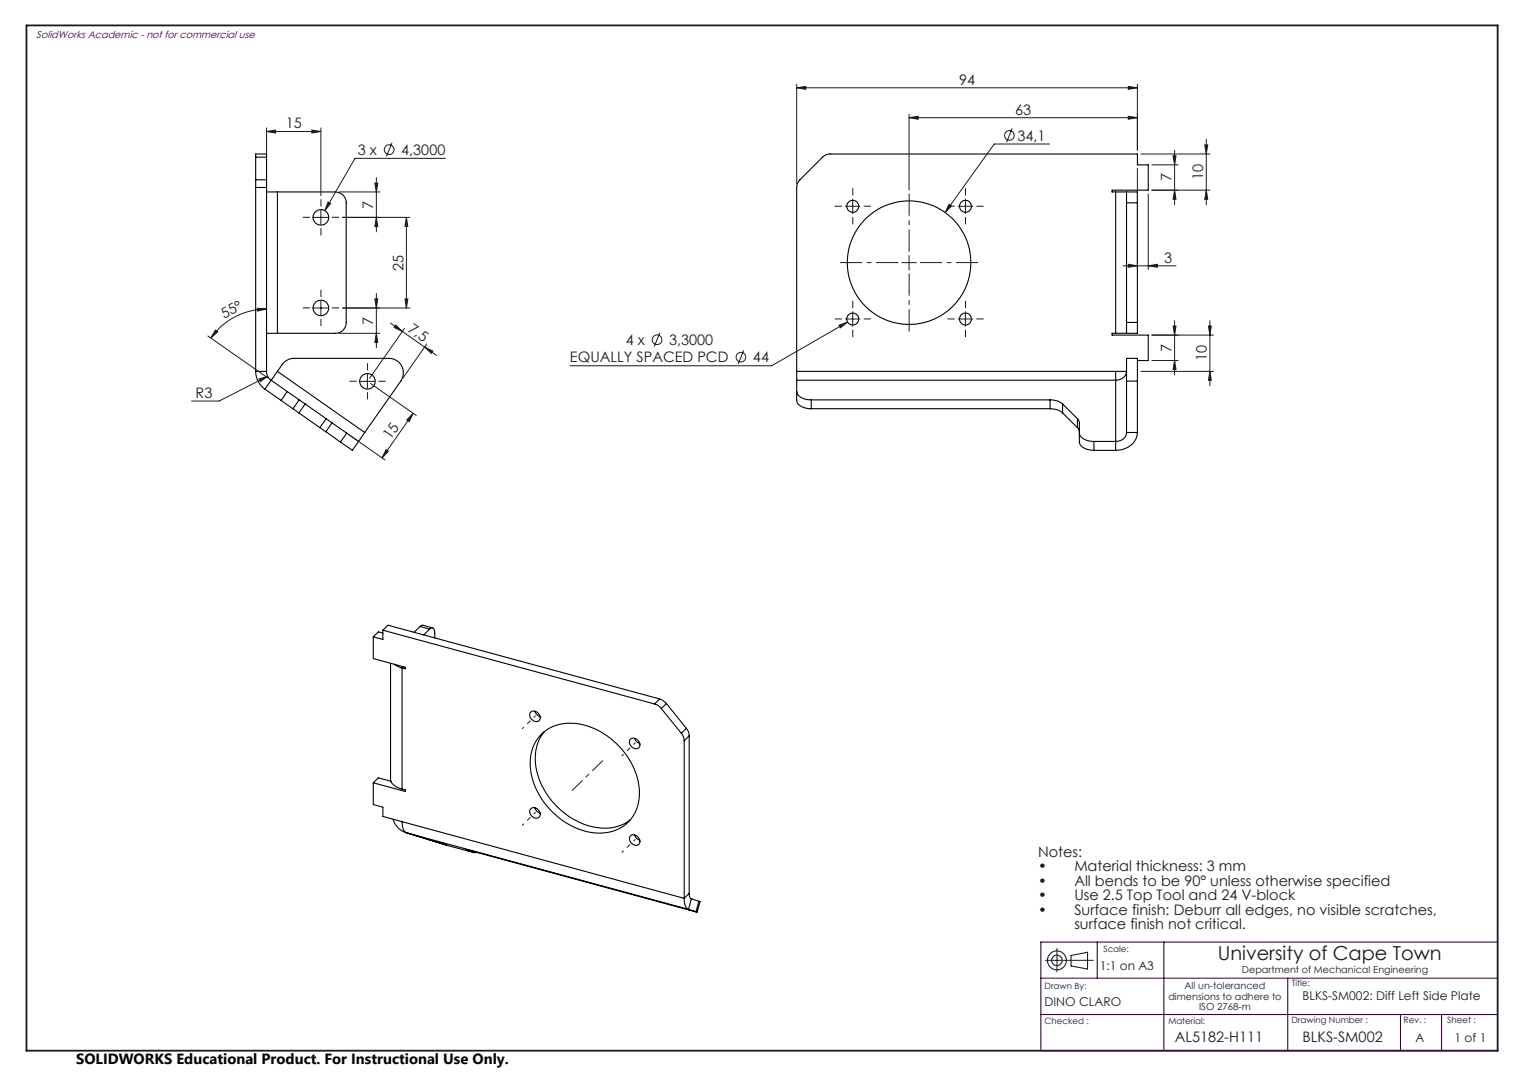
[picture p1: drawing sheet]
<svg xmlns="http://www.w3.org/2000/svg" width="420mm" height="297mm" viewBox="0 0 420 297" stroke-linecap="round" stroke-linejoin="round" font-family="sans-serif">
<g fill="none" stroke="#000" stroke-width=".3">
<path d="M70.6 49.6v2.1M70.6 43.4v-.9h3v.9M70.6 51.7h3M70.6 43.4v6.2M70.6 51.7v50.8M70.6 49.6h3M70.6 43.4h3M73.6 49.6v2.1M73.6 53h3M73.6 43.4v6.2M73.6 51.7v50.8M76.6 53h15.9a2.99 2.99 0 0 1 3 3v33a2.92 2.92 0 0 1-3 3h-15.9"/>
<path d="M76.6 53v39M307.9 53h3M307.9 53h-1v-.5h10v-7h-3v-3h-84.8a2.87 2.87 0 0 0-2.1 .9l-6.3 6.2a3.1 3.1 0 0 0-.8 2.1v50.8M307.9 53v39M310.9 53v3M310.9 53h3v3M310.9 56v33M310.9 56h3M313.9 56v33M73.6 92h3M307.9 92h3M307.9 92h-1v.5h10v7h-3"/>
<path d="M310.9 89v3M310.9 89h3M313.9 89v3h-3M70.6 102.5a6 6 0 0 0 2.5 4.9M70.6 102.5h3M73.1 107.4l4.5 3.1M73.6 102.5a2.83 2.83 0 0 0 1.2 2.4M74.8 104.9l-1.7 2.5M74.8 104.9l4.5 3.2M76.6 102.5l-1.8 2.4M76.6 102.5a7.5 7.5 0 0 1 2.3-2.9l.8-.4 1.4-.3h26.2a4 4 0 0 1 3.3 6.3l-10 14.2M76.6 102.5l24 16.9"/>
<path d="M77.6 110.5l3.3 2.3M79.3 108.1l3.2 2.3M79.3 108.1l-1.7 2.4M80.9 112.8l1.6 1.2M82.5 114l5.8 4M82.5 110.4l1.7 1.1M82.5 110.4l-1.6 2.4M84.2 111.5l-1.7 2.5M84.2 111.5l5.8 4.1M88.3 118l1.6 1.2M89.9 119.2l4 2.8M90 115.6l1.6 1.1"/>
<path d="M90 115.6l-1.7 2.4M91.6 116.7l-1.7 2.5M91.6 116.7l4.1 2.9M95.7 119.6l3.3 2.2M95.7 119.6l-1.8 2.4M100.6 119.4l-1.6 2.4M219.9 102.5h91a2.75 2.75 0 0 1-3 2.4M219.9 108.1a3.6 3.6 0 0 0 4 2.3M219.9 104.9v5.6a3.6 3.6 0 0 0 4 2.3M219.9 102.5v2.4M219.9 104.9h88M223.9 110.4h65.9"/>
<path d="M223.9 110.4v2.4M223.9 112.8h65.9M289.8 110.4a4.8 4.8 0 0 1 3.4 1.1M289.8 112.8a5 5 0 0 1 3.4 1.2M289.8 110.4v2.4M293.2 111.5l4.1 4.1M293.2 111.5v2.5M293.2 114l4.1 4M297.3 115.6l.6 1v5.4a3.7 3.7 0 0 0 4 2.3M297.3 118l.4 .6 .2 .6M297.3 115.6v2.4M297.9 119.6a3.6 3.6 0 0 0 4 2.2"/>
<path d="M307.9 102.5v2.4M307.9 104.9v19.4M310.9 105.2v-6.3h3v6.3M310.9 119.4a2.75 2.75 0 0 1-3 2.4h-6M310.9 105.2h3M310.9 119.4h3M310.9 105.2v14.2M313.9 119.4a5.6 5.6 0 0 1-6 4.9M313.9 105.2v14.2M99 121.8l-1.8 2.5-3.3-2.3M301.9 124.3h6M301.9 121.8v2.5"/>
<path d="M103 175.8v6l8.9 2.4v.4l-1-.2M105.7 174v2.5l-2.7-.7M105.7 174l74.9 20.3M105.7 174l1.4-1.4 74.9 20.3M105.7 174.8l-1.3-.4-1.4 1.4M115.9 172.9l.8-.3 2.7 .7M115.9 172.9l-1.6 1.6M115.9 172.9l2.7 .7M118.6 173.6a.79 .79 0 0 1 1-.2 .79 .79 0 0 1 .3 1l.1 1.7M118.6 173.6l-1.7 1.7M107.8 183.1v32a3 3 0 0 0 2.5 2.5l.6 .2M108.8 183.3l2.1 1.1"/>
<path d="M110.9 184.4v33.4M111.3 184l-.4 .4M146.3 196.7a1.65 1.65 0 0 1 2.2 .1 1.65 1.65 0 0 1 .2 2.2 1.77 1.77 0 0 1-1.9-.4 1.77 1.77 0 0 1-.5-1.9zM147.6 196.3l.6 1 .8 .5M180.6 194.3l1 .5 .9 .8M182 192.9l.8 .3 1.1 1M182 192.9l-1.4 1.4M182.5 195.6l5.5 6.8M183.9 194.2l-1.4 1.4M183.9 194.2l5.5 6.8M103 216.1v6l2.7 .7v2.6l5.2 1.4M103 216.1l8.9 2.4v-.5l-1-.2"/>
<path d="M107.9 215.6l-3.5-.9-1.4 1.4M149.4 202.6a12.6 12.6 0 0 1 13.6-1.9 20.8 20.8 0 0 1 13.5 18.2 10.6 10.6 0 0 1-12.4 11 20.7 20.7 0 0 1-17.8-19.2 11.1 11.1 0 0 1 3.1-8.1zM150.2 201.9a12.8 12.8 0 0 0-1.5 12.9 20.9 20.9 0 0 0 17.9 13.8 11.3 11.3 0 0 0 7.4-2.3M173.8 204.2a1.65 1.65 0 0 1 2.2 .1 1.65 1.65 0 0 1 .2 2.1 1.77 1.77 0 0 1-1.9-.3 1.77 1.77 0 0 1-.5-1.9zM175.1 203.8l.6 1 .9 .4M188 202.4l.6 1 .2 1.1M188.8 204.5v43.5M189.4 201a2.95 2.95 0 0 1 .8 2.1M189.4 201l-1.4 1.4M190.2 203.1l-1.4 1.4M190.2 203.1v43.5M108.5 226.1a5.4 5.4 0 0 0 3.6 3.8"/>
<path d="M110.9 226.8a3 3 0 0 0 1.2 3.1M110.9 226.8l77.9 21.2M112 229.8l11.4 3.6M112.1 229.9l77.9 21.1M123.3 233.3l.1 .1M123.4 233.4l7.6 2-.3-.1M128.8 234.7l-.3-.1 2 .4 61.9 16.8-.3-.1M128.8 234.7l1.9 .6M128.9 234.6l-.1 .1M130.8 235.1l-.1 .2M131.1 235.2v.2M146.3 223.4a1.65 1.65 0 0 1 2.2 .1 1.65 1.65 0 0 1 .2 2.1 1.77 1.77 0 0 1-1.9-.3 1.77 1.77 0 0 1-.5-1.9z"/>
<path d="M147.6 223l.6 1 .8 .4M173.8 230.9a1.65 1.65 0 0 1 2.2 .1 1.65 1.65 0 0 1 .2 2.1 1.77 1.77 0 0 1-1.9-.3 1.77 1.77 0 0 1-.5-1.9zM175.1 230.4l.6 1.1 .9 .4M188.8 248a3 3 0 0 0 1.2 3M190 251l2.1 .7M190.2 246.6a1.59 1.59 0 0 0 .6 1.5M190.2 246.6l-1.4 1.4M190.8 248.1l-.8 2.9M190.8 248.1l2.1 .7M192.9 248.8l.3 .1-.8 2.9M192.9 248.8l-.8 2.9"/>
<circle cx="235.3" cy="56.9" r="1.67"/>
<circle cx="266.4" cy="56.9" r="1.67"/>
<circle cx="88.6" cy="60" r="2.16"/>
<circle cx="250.9" cy="72.5" r="17.1"/>
<circle cx="88.5" cy="85" r="2.15"/>
<circle cx="235.3" cy="88.1" r="1.67"/>
<circle cx="266.4" cy="88.1" r="1.67"/>
<circle cx="101.4" cy="105.2" r="2.15"/>
</g>
<g fill="none" stroke="#191924" stroke-width=".28">
<path d="M73.6 36.3l2.5-.4v.8zM73.6 35.3v7.1M73.6 36.3h14.9M86 35.9l2.5 .4-2.5 .4zM88.5 35.3v18.7M108.2 39.4l-1.6 3.8M219.9 24.2l2.5-.4v.9zM219.9 23.2v27.5M219.9 24.2h94M250.9 32.5l2.5-.4v.8zM250.9 31.5v21M250.9 32.5h63"/>
<path d="M279.3 35.5l-1.5 3.8M289.6 39.8h-15.2l-13.6 18.9M311.4 23.8l2.5 .4-2.5 .5zM311.4 32.1l2.5 .4-2.5 .4zM313.9 23.2v18.3M332.9 38.5v18M88.5 58v4M90.5 55.8l.7 .4-1.6 1.9zM93.6 53h11.2M103.4 50.5h.8l-.3 2.5zM103.9 49v15M122.9 43.7h-24.9l-8.4 14.4"/>
<path d="M233.3 56.9h4M235.3 55v3.9M261.9 56.4l.7 .5-1.8 1.8zM264.4 56.9h4M266.4 55v3.9M313.9 46.5v27.9M314.9 42.5h19M316.9 53.5v20.9M317.9 52.5h16M317.9 45.5h7.2M323.7 43h.8l-.4 2.5zM324.1 52.5l.4 2.5h-.8z"/>
<path d="M324.1 41.5v15M332.5 40h.8l-.4 2.5zM332.9 52.5l.4 2.5h-.8zM86.5 60h4.1M94.5 60h18.6M103.9 60l.3 2.5h-.8zM112.1 60l.4 2.5h-.7zM112.1 60v25M248.8 72.5h4.1M250.9 70.5v4M309.9 73.4h14.6M311.4 73l2.5 .4-2.5 .4z"/>
<path d="M316.9 73.4l2.5-.4v.8zM57.4 92.7l16.6 11.7M59.4 91.1l.7 .5-1.9 1.7zM71 85.1l2.6 .2-2.5 .6zM73.6 85.3a18.7 18.7 0 0 0-15.4 8M86.5 85h4.1M88.5 83v4M93.6 92h11.2M94.5 85h18.6M103.4 82.5h.8l-.3 2.5zM103.9 92l.3 2.5h-.8zM103.9 81v15"/>
<path d="M107.8 89.2l12.7 8.9M109.2 89.7l1.9 1.8-2.3-1.1zM111.6 90.7l-9.6 13.7M111.8 82.5h.7l-.4 2.5zM117.2 95.8l2.3 1.1-.5 .6zM117.8 95l-6.6 9.4M182.1 91.9l-1.5 3.8M205.2 96.7l-1.5 3.8M231.5 89.8l2.4-.9-2 1.6zM233.3 88h4M233.9 88.9l-21 12.1h-55.6M235.3 86v4.1"/>
<path d="M264.4 88h4M266.4 86v4.1M317.9 92.5h17M317.9 99.5h7.2M323.7 90h.8l-.4 2.5zM324.1 99.5l.4 2.5h-.8zM324.1 88.5v15M333.5 90h.8l-.4 2.5zM333.9 88.5v18M71.5 104.6l2.4-.7-2.1 1.4zM73.9 103.9l-13.4 6.8h-7.7M99.4 105.3h4"/>
<path d="M101.4 103.3v3.9M102.2 105.8l12.7 8.9M114 114.1l-1.1 2.3-.6-.5zM114 114.1l-8.6 12.3M314.9 102.5h20M333.9 102.5l.4 2.5h-.8zM96.5 120.1l9.8 6.9M106.5 124.1l.7 .5-1.8 1.8zM288.5 265.1h13.2M291.7 261.8v6.5"/>
<circle cx="278.6" cy="37.4" r="1.33"/>
<circle cx="107.4" cy="41.3" r="1.34"/>
<circle cx="181.3" cy="93.8" r="1.33"/>
<circle cx="204.5" cy="98.6" r="1.32"/>
</g>
<g fill="none" stroke="#191924" stroke-width=".3">
<path d="M295.6 263.7l4.5-.8v4.6l-4.5-.9z"/>
<circle cx="291.6" cy="265.1" r="2.61"/>
<circle cx="291.7" cy="265.1" r="1.45"/>
</g>
<g fill="none" stroke="#191924" stroke-width=".28" stroke-dasharray="15.2 1.3 1.3 1.3" stroke-linecap="butt">
<path d="M85.6 60h-2M88.6 57v-2M91.6 60h2M232.3 56.9h-2M235.3 53.9v-2M235.3 59.9v2M238.3 56.9h2M263.4 56.9h-2M266.4 53.9v-2M266.4 59.9v2M269.4 56.9h2M88.6 63v2"/>
<path d="M85.6 85h-2M88.6 82v-2M88.6 88v2M91.6 85h2M232.3 88h-2M235.3 85v-2M235.3 91v2M238.3 88h2M263.4 88h-2M266.4 85v-2M266.4 91v2M269.4 88h2"/>
<path d="M98.4 105.2h-2M101.4 102.2v-2M101.4 108.2v2M104.4 105.2h2"/>
</g>
<path d="M247.9 72.5h-16.1M250.9 69.5v-16.1M250.9 75.5v16M253.9 72.5h16" fill="none" stroke="#191924" stroke-width=".28" stroke-dasharray="15.2 1.3 1.3 1.3" stroke-dashoffset="9.1" stroke-linecap="butt"/>
<path d="M166.4 209.9l-8.6 8.4" fill="none" stroke="#191924" stroke-width=".28" stroke-dasharray="15.2 1.3 1.3 1.3" stroke-dashoffset="11.2" stroke-linecap="butt"/>
<path d="M144.1 201.2l3.7-3.7M171.6 208.7l3.7-3.7M144.1 227.9l3.7-3.7M171.6 235.3l3.7-3.6" fill="none" stroke="#191924" stroke-width=".28" stroke-dasharray="15.2 1.3 1.3 1.3" stroke-dashoffset="14.5" stroke-linecap="butt"/>
<path d="M7.3 7h406v283h-406z" fill="none" stroke="#191924" stroke-width=".5"/>
<path d="M287.2 270h126.1M302.8 260v10M321.2 260v30M355.4 270v20M413.3 260h-126.1v30h126.1M287.2 280h126.1M386.5 280v10M397.8 280v10" fill="none" stroke="#400040" stroke-width=".3"/>
<g fill="#191924">
<path d="M117.2 95.8l2.3 1.1-.5 .6zM109.2 89.7l1.9 1.8-2.3-1.1z"/>
<path d="M86 35.9l2.5 .4-2.5 .4zM73.6 36.3l2.5-.4v.8zM311.4 23.8l2.5 .4-2.5 .5zM219.9 24.2l2.5-.4v.9z"/>
<path d="M71.5 104.6l.3 .7 2.1-1.4zM90.5 55.8l-.9 2.3 1.6-1.9zM261.9 56.4l-1.1 2.3 1.8-1.8zM250.9 32.5l2.5-.4v.8zM311.4 32.1l2.5 .4-2.5 .4zM231.5 89.8l.4 .7 2-1.6z"/>
<path d="M71 85.1l2.6 .2-2.5 .6zM59.4 91.1l.7 .5-1.9 1.7z"/>
<path d="M114 114.1l-1.1 2.3-.6-.5zM106.5 124.1l.7 .5-1.8 1.8z"/>
<path d="M332.9 52.5l.4 2.5h-.8zM332.5 40h.8l-.4 2.5zM333.9 102.5l.4 2.5h-.8zM333.5 90h.8l-.4 2.5z"/>
<path d="M323.7 90h.8l-.4 2.5zM324.1 99.5l.4 2.5h-.8z"/>
<path d="M103.4 82.5h.8l-.3 2.5zM103.9 92l.3 2.5h-.8z"/>
<path d="M103.4 50.5h.8l-.3 2.5zM103.9 60l.3 2.5h-.8zM112.1 60l.4 2.5h-.7zM111.8 82.5h.7l-.4 2.5zM323.7 43h.8l-.4 2.5zM324.1 52.5l.4 2.5h-.8z"/>
<path d="M311.4 73l2.5 .4-2.5 .4zM316.9 73.4l2.5-.4v.8z"/>
</g>
<text font-size="5.3" fill="#191924" x="336" y="265.1">University of Cape Town</text>
<text font-size="4.1" x="21" y="293.7">SOLIDWORKS Educational Product. For Instructional Use Only.</text>
<g font-size="4" fill="#191924">
<text x="264.7" y="23.4">94</text>
<text x="78.9" y="35.4">15</text>
<text x="280.2" y="31.6">63</text>
<text x="280.8" y="38.8">34,1</text>
<text x="98.7" y="42.8">3 x</text>
<text x="110.7" y="42.8">4,3000</text>
<text x="323.3" y="50.1" transform="rotate(-90 323.3 50.1)">7</text>
<text x="332" y="49.7" transform="rotate(-90 332 49.7)">10</text>
<text x="103" y="57.6" transform="rotate(-90 103 57.6)">7</text>
<text x="111.3" y="74.7" transform="rotate(-90 111.3 74.7)">25</text>
<text x="321.2" y="72.5">3</text>
<text x="61.8" y="88" transform="rotate(-28 61.8 88)">55°</text>
<text x="103" y="89.6" transform="rotate(-90 103 89.6)">7</text>
<text x="112.4" y="91.3" transform="rotate(35 112.4 91.3)">7,5</text>
<text x="172.7" y="95.2">4 x</text>
<text x="184.6" y="95.2">3,3000</text>
<text x="157.3" y="100">EQUALLY SPACED PCD</text>
<text x="207.8" y="100">44</text>
<text x="323.3" y="97.1" transform="rotate(-90 323.3 97.1)">7</text>
<text x="333" y="99.7" transform="rotate(-90 333 99.7)">10</text>
<text x="54" y="109.8">R3</text>
<text x="107.8" y="121.5" transform="rotate(-55 107.8 121.5)">15</text>
<text x="286.5" y="236.5">Notes:</text>
<text x="286.5" y="240.5">•</text>
<text x="286.5" y="244.5">•</text>
<text x="296.5" y="240.5">Material thickness: 3 mm</text>
<text x="296.5" y="244.5">All bends to be 90° unless otherwise specified</text>
<text x="286.5" y="248.5">•</text>
<text x="296.5" y="248.5">Use 2.5 Top Tool and 24 V-block</text>
<text x="286.5" y="252.5">•</text>
<text x="296.5" y="252.5">Surface finish: Deburr all edges, no visible scratches,</text>
<text x="296.5" y="256.5">surface finish not critical.</text>
<text x="324.2" y="287.5">AL5182-H111</text>
<text x="359.4" y="287.5">BLKS-SM002</text>
</g>
<g font-size="3.3" fill="#191924">
<text x="303.5" y="267.8">1:1 on A3</text>
<text x="359.4" y="275.9">BLKS-SM002: Diff Left Side Plate</text>
<text x="288.2" y="277.6">DINO CLARO</text>
<text x="390.6" y="287.6">A</text>
<text x="401.4" y="287.6">1 of 1</text>
</g>
<text font-size="2.8" fill="#400040" x="10" y="10.5">SolidWorks Academic - not for commercial use</text>
<g font-size="2.7" fill="#191924">
<text x="342.7" y="268.7">Department of Mechanical Engineering</text>
<text x="322.4" y="275.9">dimensions to adhere to</text>
<text x="326.9" y="272.9">All un-toleranced</text>
<text x="330.9" y="278.9">ISO 2768-m</text>
</g>
<g font-size="2.4" fill="#191924">
<text x="304.5" y="262.8">Scale:</text>
<text x="288.2" y="272.9">Drawn By:</text>
<text x="356.5" y="272.3">Title:</text>
<text x="288.2" y="282.6">Checked :</text>
<text x="322.4" y="282.6">Material:</text>
<text x="356.4" y="282.3">Drawing Number :</text>
<text x="387.3" y="282.4">Rev. :</text>
<text x="399.3" y="282.3">Sheet :</text>
</g>
</svg>
